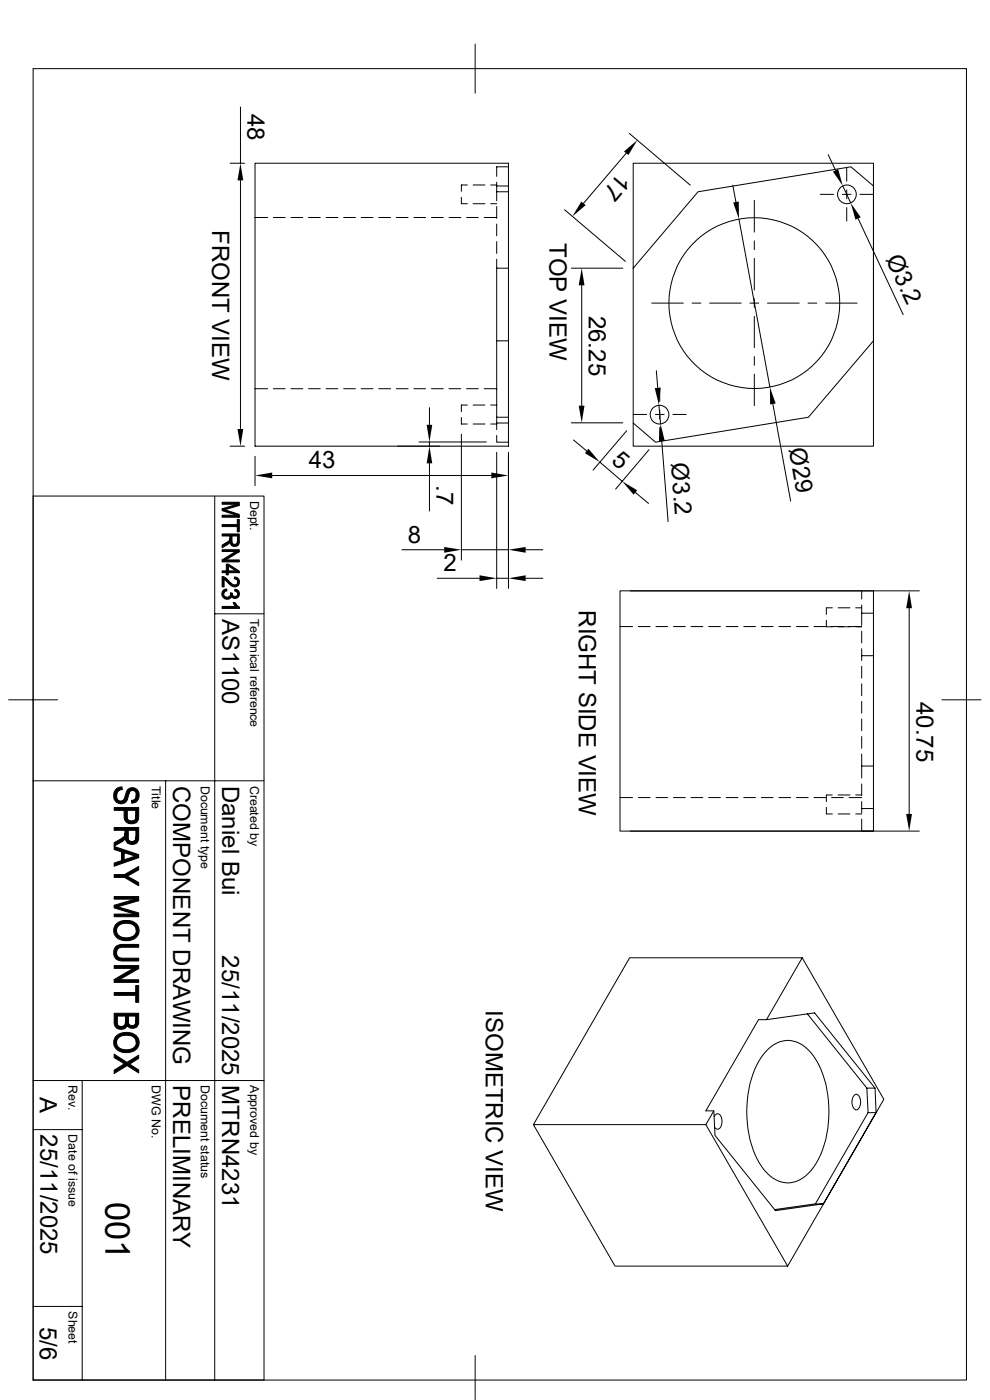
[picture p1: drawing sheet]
<svg xmlns="http://www.w3.org/2000/svg" width="210mm" height="297mm" viewBox="0 0 210 297" stroke-linecap="round" stroke-linejoin="round" font-family="sans-serif">
<g fill="none" stroke="#000" stroke-width=".21">
<path d="M7 14.6h198v278.2h-198zM100.8 9.4v10.4M48.8 34.6h3.1M51 22.7v11.9M51 38.3v52.7M99.1 39.2h-1.2v1.4M100.4 39.2h2.5M104.1 39.2h1.3M105.4 38.7v2h2.5M105.4 39.5h2.5M107.9 35.4h-2.5v2M132.8 32.5l-9 10.6"/>
<path d="M133.5 28.3l12.9 11M155.4 39.3l.7 3.6M175.7 32.8l1.5 3.3M178.8 39.4l1.7 3.7M179.6 35.6v2.8M54.1 46.1h2.7M58 46.1h2.5M61.7 46.1h2.5M65.4 46.1h2.5M69.2 46.1h2.5M72.9 46.1h2.5M76.6 46.1h2.5"/>
<path d="M80.3 46.1h2.5M84.1 46.1h2.5M87.8 46.1h2.5M91.5 46.1h2.5M95.3 46.1h2.4M97.9 41.9v1.3h1.2M99 46.1h2.5M100.4 43.2h2.5M102.7 46.1h2.7M104.1 43.2h1.3M105.4 40.7v1.9M105.4 43.8v2.5"/>
<path d="M105.4 47.5v2.5M105.4 51.3v2.5M105.4 55v36.1M105.4 56.9h2.5M119.8 44.5l12.9 11M121.2 56.9h10.9M134.3 56.9v-22.3h51v60.1h-51v-37.8l13.8-16.2 32.4-5.3 4.8 4.1v32.8l-13.8 16.2-32.4 5.3-4.8-4.1M156.8 46.5l6.5 35.6M160 54.8v6.7M160 42.5v6.7M160 51.1v1.9M174 41.2h2.8"/>
<path d="M178.7 41.2h1.9M179.6 40.3v1.9M179.6 44v2.9M182 46.4l9.6 20.4M182.4 41.2h2.9M105.4 72.3h2.5v16.2M107.9 72.3v-37.7h-53.8v60.1h53.8v-5M123.4 60.5v25.6M138.3 64.3h6.6M139.2 78.7l.3 3.6M146.8 64.3h1.9M150.5 64.3h6.7"/>
<path d="M159.1 64.3h1.9M160 67.1v6.7M160 75.6v1.9M160 79.4v6.7M160 63.4v1.8M162.8 64.3h6.7M171.4 64.3h1.9M175.1 64.3h6.7M48.8 94.7h3.1M54.1 96.8v6.2M54.1 82.5h2.7M58 82.5h2.5"/>
<path d="M61.7 82.5h2.5M65.4 82.5h2.5M69.2 82.5h2.5M72.9 82.5h2.5M76.6 82.5h2.5M80.3 82.5h2.5M84.1 82.5h2.5M87.8 82.5h2.5M88.9 93.8h14.3M91.1 86.5v3.6M91.1 93.8v.9M91.1 98.3v10.1"/>
<path d="M91.5 82.5h2.5M95.3 82.5h2.4M97.9 88.6v1.4h1.2M97.9 92.1v26.7M99 82.5h2.5M99.1 85.9h-1.2v1.4M100.4 90h2.5M100.4 85.9h2.5M102.7 82.5h2.7M104.1 90h1.3M104.1 85.9h1.3M105.4 88.5h2.5v1.2"/>
<path d="M105.4 92.4v1.4h2.5M105.4 89.7h2.5M105.4 96v28.8M107.9 96v28.8M121.2 89.7h10.9M121.7 93.3l2.8 2.4M127.3 98l4.7 4.1M132.9 91.4l-7.1 8.3M134.3 87.9h2.9M137.7 95.4l-7.1 8.4M139 87.9h1.9M139.8 85.9l.3 4"/>
<path d="M140 82.3v2.8M140 87v1.9M140 90.7v2.9M140.4 93.6l1.3 17.1M142.7 87.9h2.9M164 85.7l3.7 20.6M7 105.2h49v187.6h-49M45.6 105.2v187.6M57.7 100.9h46.5M85.3 116.6h8.9M97.9 116.6h10M111.5 116.6h3.6"/>
<path d="M134.8 104.5l2.8 2.3M45.6 130.2h10.4M92.8 122.7h8.9M105.4 122.7h2.5M111.5 122.7h3.6M131.5 125.3h53.8v51h-53.8zM131.5 132.9h2.7M133.7 125.3h61.3M135.4 132.9h2.5M139.1 132.9h2.5M142.9 132.9h2.5M146.6 132.9h2.5"/>
<path d="M150.3 132.9h2.5M154.1 132.9h2.4M157.8 132.9h2.5M161.5 132.9h2.5M165.2 132.9h2.5M169 132.9h2.5M172.7 132.9h2.5M175.3 131.6v1.4h1.3M176.4 132.9h2.5M176.6 128.9h-1.3v1.4M177.8 133h2.5M177.8 128.9h2.5"/>
<path d="M180.1 132.9h2.7M181.5 133h1.3M181.5 128.9h1.3M182.8 125.3v1.8M182.8 128.4v1.7M182.8 133.9v2.5M182.8 137.6v2.5M182.8 139.1h2.5M185.3 130.1h-2.5v2.6M192.9 129v43.7M1.8 148.5h10.4M182.8 141.4v2.4"/>
<path d="M182.8 145.1v2.5M182.8 148.8v2.5M182.8 152.5v2.5M182.8 156.3v2.5M182.8 160v2.5M199.8 148.5h8.3M7 165.7h49M35.1 165.7v127.1M131.5 169.2h2.7M133.7 176.3h61.3M135.4 169.2h2.5M139.1 169.2h2.5"/>
<path d="M142.9 169.2h2.5M146.6 169.2h2.5M150.3 169.2h2.5M154.1 169.2h2.4M157.8 169.2h2.5M161.5 169.2h2.5M165.2 169.2h2.5M169 169.2h2.5M172.7 169.2h2.5M175.3 171.3v1.4h1.3M176.4 169.2h2.5M176.6 168.7h-1.3v1.4"/>
<path d="M177.8 172.7h2.5M177.8 168.7h2.5M180.1 169.2h2.7M181.5 172.7h1.3M181.5 168.7h1.3M182.8 173.8v2.5h2.5M182.8 166.3v2.5M182.8 170.1v2.4M182.8 171.5h2.5M185.3 162.5h-2.5v2.6M162.6 216.3l7.6-13.1 17.3 30-20.4 35.4-17.4-30 1.7-2.9M170.2 203.2h-36.6l-20.4 35.4"/>
<path d="M171.3 215.1l12.6 15.7M7 239.6h10.4M7 229.2h49M17.4 229.2v63.6M149.7 238.6h-36.5l17.3 30h36.6M151.5 236.9a.77 .77 0 0 1 .8-.6 .77 .77 0 0 1 .7 .7 2.25 2.25 0 0 1-.6 2.5 .66 .66 0 0 1-.8-.4M162.8 222.8a5.7 5.7 0 0 1 8.7 0 18.3 18.3 0 0 1 4.3 11.8 20.4 20.4 0 0 1-3.7 13.7 5.9 5.9 0 0 1-9.9 0 20.8 20.8 0 0 1-3.7-14.9 17.8 17.8 0 0 1 4.3-10.6zM181.3 232.3a.8 .8 0 0 1 1.2 .7 2.07 2.07 0 0 1-.7 2.5 1.54 1.54 0 0 1-1-2.1l.2-.7zM184.1 236.1l-.2-5.3h1.7l.2 5.3M185.6 230.8l-12.8-15.9-10.2 1.4h-1.7l-11.2 19.4h1.7l.3 5.2 12.8 15.9 10.2-1.4h-1.7l-8.7 1.2M173 255.4l11.1-19.3h1.7l-11.1 19.3M7 277.2h10.4"/>
<path d="M100.8 287.6v9.3"/>
<circle cx="179.6" cy="41.2" r="1.98"/>
<circle cx="160" cy="64.3" r="18.1"/>
<circle cx="139.9" cy="88" r="1.98"/>
</g>
<g fill="#000" stroke="#000" stroke-width=".21">
<path d="M47.1 115.7l.8-.5a1.1 1.1 0 0 0 .9-1v.8l-.2 .3-1.5 .9z" fill-rule="evenodd"/>
<path d="M49.1 113.7v.9a.63 .63 0 0 0 .6 .9 .63 .63 0 0 0 .7-.7v1l-.3 .1-.9-.1z" fill-rule="evenodd"/>
<path d="M47.1 109.3h3.1l.6 .4h-3.7z" fill-rule="evenodd"/>
<path d="M47.1 106.6h3.7v.6l-.6-.2h-3.1z" fill-rule="evenodd"/>
<path d="M47.1 118.8h3.7v.4h-3.7z" fill-rule="evenodd"/>
<path d="M47.1 116.6h3.7v.5l-3.7-.1z" fill-rule="evenodd"/>
<path d="M47.1 118.8l2.9-1.8 .8 .1-2.9 1.7z" fill-rule="evenodd"/>
<path d="M47.1 108l3.7 1.1v.6l-.6-.4-3.1-1z" fill-rule="evenodd"/>
<path d="M47.1 107.9l3.1-.9 .6 .2-3.1 1z" fill-rule="evenodd"/>
<path d="M47.1 111.3h3.2v-1.1h.5v2.6h-.5v-1.1h-3.2z" fill-rule="evenodd"/>
<path d="M47.1 113.3h3.7v1.8l-.3 .6-.1 .1v-2.1h-1.3v2l-.3-.5v-1.5h-1.7z" fill-rule="evenodd"/>
<path d="M47.5 125.1l.6-.1v.3l-.4 .2-.2 .5z" fill-rule="evenodd"/>
<path d="M47.2 125.4l.2-.2 .1 .8a.72 .72 0 0 0 .7 .7 .72 .72 0 0 0 .7-.7v.8a1.12 1.12 0 0 1-1.4 .1 1.12 1.12 0 0 1-.3-1.5z" fill-rule="evenodd"/>
<path d="M48.9 125.8h.3v.9l-.1-.2-.2 .3z" fill-rule="evenodd"/>
<path d="M49.4 127.8h.5l.1 .3v.6z" fill-rule="evenodd"/>
<path d="M47.1 122.3l.6 .2 .9 .9a1.23 1.23 0 0 0 1.7 .5l.1-.5v.9a1.82 1.82 0 0 1-2.3-1l-.6-.4v1.6h-.4z" fill-rule="evenodd"/>
<path d="M49.8 125l.7 .3-.1 .7-.2-.4-.4-.2z" fill-rule="evenodd"/>
<path d="M48.4 120.1v1h1.6l.8 .4h-2.4z" fill-rule="evenodd"/>
<path d="M48 119.7h.4l2.4 1.5v.3l-2.4-1.4v1.9h-.4v-.5h-.9v-.4h.9z" fill-rule="evenodd"/>
<path d="M49.7 122.4a1.07 1.07 0 0 1 1.1 .7 1.07 1.07 0 0 1-.4 1.2v-1.1l-.2-.3-.5-.1z" fill-rule="evenodd"/>
<path d="M49.2 125.9a.6 .6 0 0 0 .6 .6 .6 .6 0 0 0 .6-.5l.1-.7a.95 .95 0 0 1 .1 1.3 .95 .95 0 0 1-1.4 .1z" fill-rule="evenodd"/>
<path d="M47.1 128.7h2.9v-.6l.8 .7v.3h-3.7z" fill-rule="evenodd"/>
<path d="M24.7 167.3l.6-.3 .6-.1 .1 .6a1.23 1.23 0 0 0-1.3 1.3z" fill-rule="evenodd"/>
<path d="M24.2 178.8l1.1-.6a1.5 1.5 0 0 0 1.2-1.4l.1 1.1-.6 .6-1.8 1z" fill-rule="evenodd"/>
<path d="M26.9 171.9v1.2a.94 .94 0 0 0 1 1.1 .94 .94 0 0 0 .9-1.1v1.4a2.01 2.01 0 0 1-1.9 0z" fill-rule="evenodd"/>
<path d="M27.1 176.1v1.3a.87 .87 0 0 0 .8 1.1 .87 .87 0 0 0 .9-1v1.4l-.7 .3-.9-.3z" fill-rule="evenodd"/>
<path d="M28.9 168.7v1.4l-1 .3v-.6l.8-.3z" fill-rule="evenodd"/>
<path d="M24.2 171.3h5.2v2l-.1 .8-.5 .4v-2.6h-1.9v2.6l-.4-.5-.2-.5v-1.6h-2.1z" fill-rule="evenodd"/>
<path d="M24.2 175.6h5.2l-.1 2.8-.5 .5v-2.8h-1.7v2.8l-.5-.9-.1-1.9h-2.3z" fill-rule="evenodd"/>
<path d="M24.5 167.6l.2-.3v1.5a.92 .92 0 0 0 .9 1.1 .92 .92 0 0 0 .9-1 1.67 1.67 0 0 1 1.7-1.8 1.69 1.69 0 0 1 1.3 1.3 1.69 1.69 0 0 1-.6 1.7v-1.4a.8 .8 0 0 0-.6-1 .8 .8 0 0 0-1 .7 2.14 2.14 0 0 1-1.4 2.1 1.76 1.76 0 0 1-1.7-1 1.76 1.76 0 0 1 .3-1.9z" fill-rule="evenodd"/>
<path d="M24.8 195.9a3.5 3.5 0 0 1 4.2 .1l-.1 1.4a1.84 1.84 0 0 0-2.3-1.5 1.69 1.69 0 0 0-1.9 1.5l-.1-1.3z" fill-rule="evenodd"/>
<path d="M24.2 179.6l5.2 1.7v.6l-.5-.3-2.6-.7-.5 1.7v-1.9l-1.6-.5z" fill-rule="evenodd"/>
<path d="M26.3 180.9v1.5l2.6-.8 .5 .3-5.2 1.9v-.7l1.6-.5z" fill-rule="evenodd"/>
<path d="M26.4 185.5l3-1.7v.7l-2.4 1.4z" fill-rule="evenodd"/>
<path d="M24.2 185.5h2.2l3 1.7v.7l-3-1.8h-2.2z" fill-rule="evenodd"/>
<path d="M24.2 192.1l5.2 1.6v.8l-.8-.6-4.4-1.3z" fill-rule="evenodd"/>
<path d="M24.2 192.1l4.5-1.3 .7 .3-4.4 1.3z" fill-rule="evenodd"/>
<path d="M24.2 193.9h4.4l.8 .6h-5.2z" fill-rule="evenodd"/>
<path d="M24.2 190.2h5.2v.9l-.7-.3h-4.5z" fill-rule="evenodd"/>
<path d="M24.6 196.1l.1 1.3a1.84 1.84 0 0 0 2.4 1.5 1.61 1.61 0 0 0 1.8-1.5l.1-1.4a2.15 2.15 0 0 1 .2 2.5 2.15 2.15 0 0 1-2.2 1.1 2.27 2.27 0 0 1-2.7-2.9z" fill-rule="evenodd"/>
<path d="M24.8 215.6v1.1a.93 .93 0 0 0 1 1.1 .93 .93 0 0 0 .8-1.2l-.1 1.5-.8 .3-.8-.2-.1-.1z" fill-rule="evenodd"/>
<path d="M27.2 215.6v.9a.82 .82 0 0 0 .8 1.1 .82 .82 0 0 0 .8-1.1v1.5l-.4 .1-1-.1-.3-.2z" fill-rule="evenodd"/>
<path d="M24.8 219.7a3.4 3.4 0 0 1 4.2 .1l-.1 1.4a1.84 1.84 0 0 0-2.3-1.6 1.69 1.69 0 0 0-1.9 1.5l-.1-1.3z" fill-rule="evenodd"/>
<path d="M24.5 200.9l.2-.2v1.4a1.14 1.14 0 0 0 1.5 1.2h3.2v.6h-3a1.82 1.82 0 0 1-2.3-1.8v-.4z" fill-rule="evenodd"/>
<path d="M24.7 200.7l1-.3h3.7v.6h-3a1.23 1.23 0 0 0-1.7 1.1z" fill-rule="evenodd"/>
<path d="M24.2 210.6h4.6v-1.5h.6v3.5h-.6v-1.4h-4.6z" fill-rule="evenodd"/>
<path d="M24.2 215h5.2v2l-.2 .6-.4 .4v-2.4h-1.6l-.1 2.2-.1-.2-.4 .5v-2.5h-1.8v2.5l-.5-.8z" fill-rule="evenodd"/>
<path d="M24.2 207.8l5.2 .1v.5h-5.2z" fill-rule="evenodd"/>
<path d="M24.2 204.9h5.2v.6l-5.2-.1z" fill-rule="evenodd"/>
<path d="M24.2 207.8l4.1-2.4 1.1 .1-4.1 2.4z" fill-rule="evenodd"/>
<path d="M24.2 223.6l2.7 1.8-.5 .3-2.2-1.3z" fill-rule="evenodd"/>
<path d="M24.2 227l5.2-3.1v.6l-5.2 3.3z" fill-rule="evenodd"/>
<path d="M27 226.1l.4-.4 .3 .1 1.7 1.2v.6z" fill-rule="evenodd"/>
<path d="M24.6 219.8l.1 1.3a2.02 2.02 0 0 0 2.9 1.5 1.54 1.54 0 0 0 1.3-1.4l.1-1.4a2.15 2.15 0 0 1 .2 2.4 2.15 2.15 0 0 1-2.2 1.1 2.26 2.26 0 0 1-2.7-3z" fill-rule="evenodd"/>
</g>
<g fill="#000">
<path d="M51 34.6l.6 3.7h-1.2zM132.4 32.1l2.8-2.4-1.9 3.2zM176.7 36.4l1.1-.5 1 3.5zM123.3 42.8l.9 .7-2.8 2.4zM155.5 43l1.2-.2 .1 3.7zM180.5 43.1l2.1 3-1.1 .5zM123.4 56.9l.6 3.6h-1.2zM50.4 91h1.2l-.6 3.7zM90.5 90.1h1.2l-.6 3.7zM91.1 94.7l.6 3.6h-1.2zM122.8 86.1h1.2l-.6 3.6zM124.8 95.2l2.5 2.8-3.2-1.9z"/>
<path d="M138.9 82.3h1.2l-.3 3.6zM140.1 89.9l.9 3.6-1.2 .1zM163.3 82.1l1.2 3.5-1.1 .2zM54.1 100.9l3.6-.7v1.3zM94.2 116l3.7 .6-3.7 .7zM104.2 100.2l3.7 .7-3.7 .6zM107.9 116.6l3.6-.6v1.3zM132 102.1l3.2 1.9-.8 .9zM101.7 122l3.7 .7-3.7 .6zM107.9 122.7l3.6-.7v1.3zM192.9 125.3l.6 3.7h-1.3zM192.2 172.7h1.3l-.6 3.6z"/>
</g>
<text font-size="7.3" x="22.4" y="254.9" transform="rotate(90 22.4 254.9)">001</text>
<g font-size="5.1">
<text x="52.5" y="24.1" transform="rotate(90 52.5 24.1)">48</text>
<text x="131.4" y="36.5" transform="rotate(130 131.4 36.5)">17</text>
<text x="45" y="48.8" transform="rotate(90 45 48.8)">FRONT VIEW</text>
<text x="116.5" y="51.6" transform="rotate(90 116.5 51.6)">TOP VIEW</text>
<text x="187.8" y="55" transform="rotate(65 187.8 55)">Ø3.2</text>
<text x="124.9" y="67" transform="rotate(90 124.9 67)">26.25</text>
<text x="167.3" y="95.3" transform="rotate(80 167.3 95.3)">Ø29</text>
<text x="65.5" y="99.4">43</text>
<text x="129.5" y="98" transform="rotate(40 129.5 98)">5</text>
<text x="142.4" y="98.3" transform="rotate(86 142.4 98.3)">Ø3.2</text>
<text x="92.6" y="102.9" transform="rotate(90 92.6 102.9)">.7</text>
<text x="86.5" y="115.1">8</text>
<text x="94.1" y="121.2">2</text>
<text x="47.1" y="131.3" transform="rotate(90 47.1 131.3)">AS1100</text>
<text x="122.8" y="129.5" transform="rotate(90 122.8 129.5)">RIGHT SIDE VIEW</text>
<text x="194.4" y="148.9" transform="rotate(90 194.4 148.9)">40.75</text>
<text x="36.7" y="166.7" transform="rotate(90 36.7 166.7)">COMPONENT DRAWING</text>
<text x="47.1" y="166.7" transform="rotate(90 47.1 166.7)">Daniel Bui</text>
<text x="47.1" y="202.7" transform="rotate(90 47.1 202.7)">25/11/2025</text>
<text x="103" y="214.3" transform="rotate(90 103 214.3)">ISOMETRIC VIEW</text>
<text x="8.4" y="232.8" transform="rotate(90 8.4 232.8)">A</text>
<text x="36.7" y="230.3" transform="rotate(90 36.7 230.3)">PRELIMINARY</text>
<text x="47.1" y="230.3" transform="rotate(90 47.1 230.3)">MTRN4231</text>
<text x="8.6" y="240.7" transform="rotate(90 8.6 240.7)">25/11/2025</text>
<text x="8.4" y="281.4" transform="rotate(90 8.4 281.4)">5/6</text>
</g>
<g font-size="2.6">
<text x="53.1" y="106.3" transform="rotate(90 53.1 106.3)">Dept.</text>
<text x="53.1" y="131.3" transform="rotate(90 53.1 131.3)">Technical reference</text>
<text x="32.2" y="166.7" transform="rotate(90 32.2 166.7)">Title</text>
<text x="42.6" y="166.7" transform="rotate(90 42.6 166.7)">Document type</text>
<text x="53.1" y="166.7" transform="rotate(90 53.1 166.7)">Created by</text>
<text x="14.5" y="230.2" transform="rotate(90 14.5 230.2)">Rev.</text>
<text x="32.2" y="230.2" transform="rotate(90 32.2 230.2)">DWG No.</text>
<text x="42.6" y="230.2" transform="rotate(90 42.6 230.2)">Document status</text>
<text x="53.1" y="230.2" transform="rotate(90 53.1 230.2)">Approved by</text>
<text x="14.5" y="240.7" transform="rotate(90 14.5 240.7)">Date of issue</text>
<text x="14.5" y="278.2" transform="rotate(90 14.5 278.2)">Sheet</text>
</g>
</svg>
